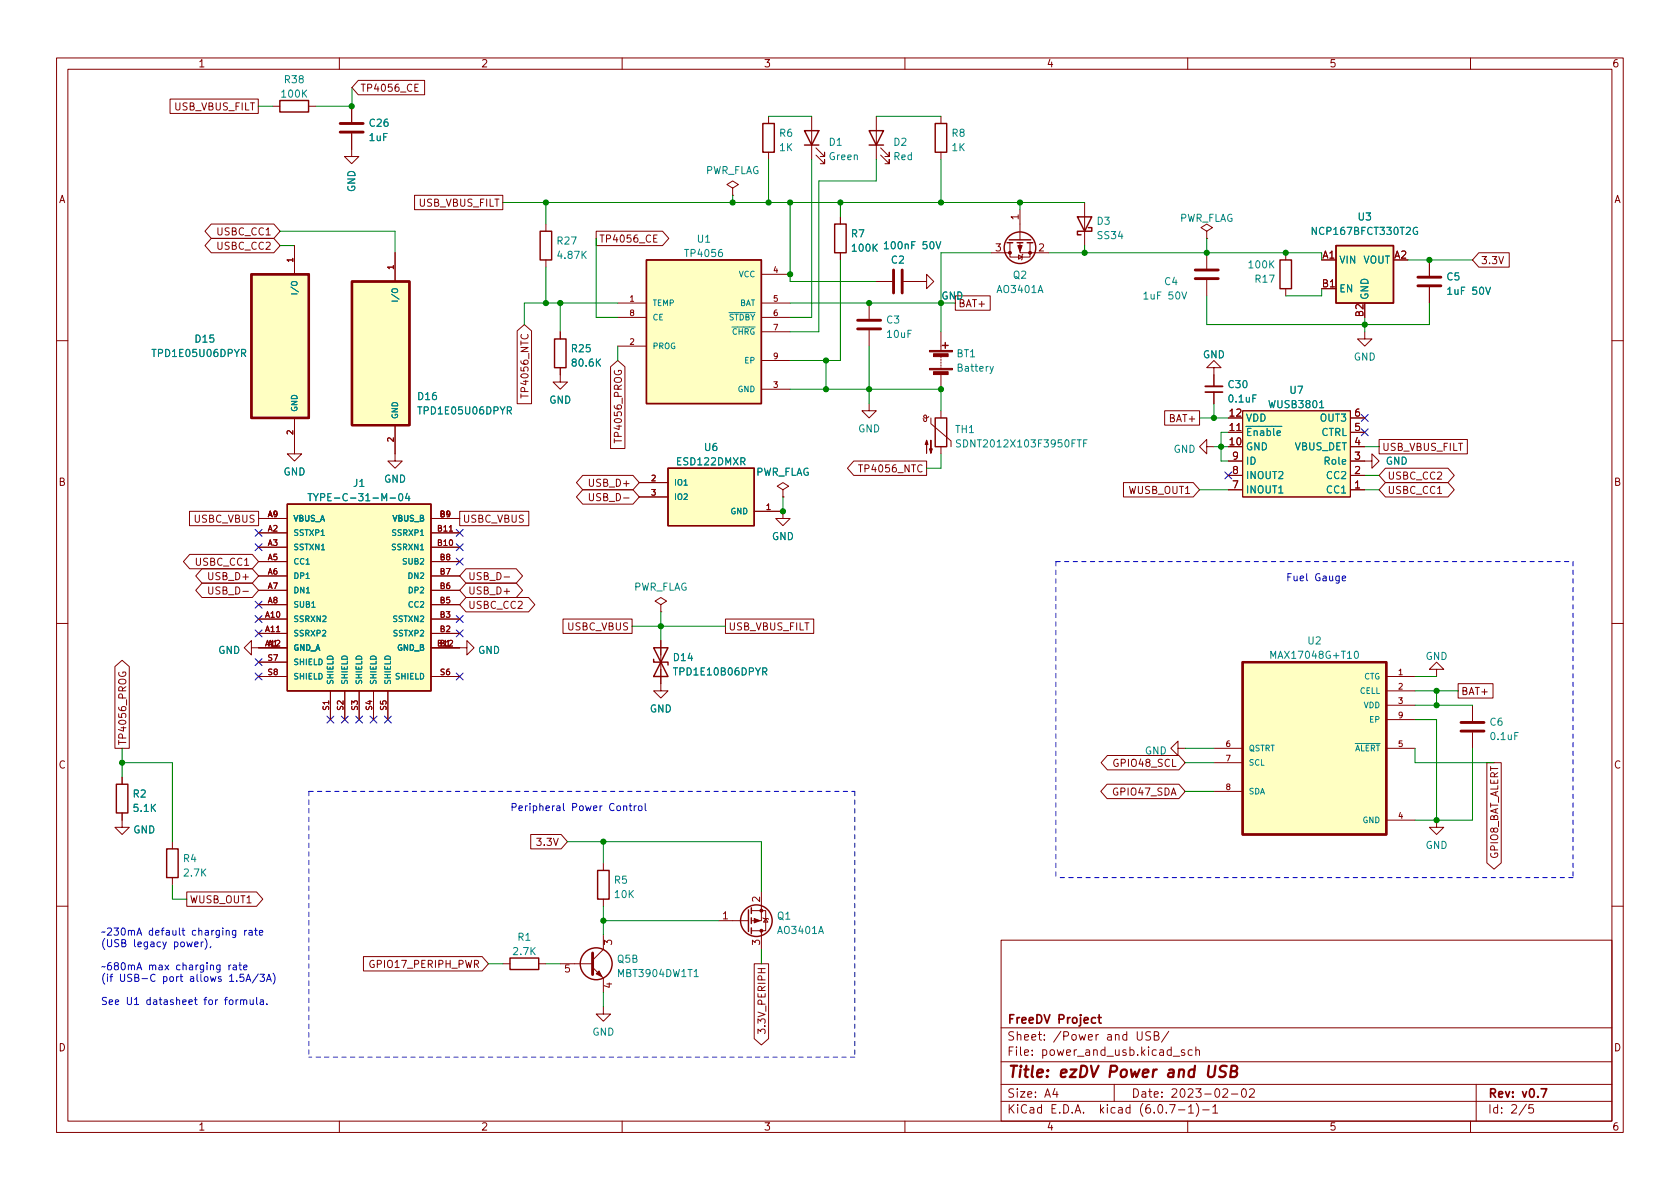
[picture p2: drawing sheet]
<svg xmlns="http://www.w3.org/2000/svg" width="297mm" height="210mm" viewBox="0 0 297 210" stroke-linecap="round" stroke-linejoin="round" font-family="sans-serif">
<g fill="none" stroke="#840000" stroke-width=".18">
<path d="M10 10.2h277v190.1h-277zM12 12.2h273v186.1h-273zM30.1 17.5h15.6v2.6h-15.6zM48.2 18.8h1.3M54.6 18.8h1.2M60 10.2v2M62.2 18.8v2.8M63.3 14.2h11.8v2.6h-11.8l-1.1-1.3zM73.4 15.5h.4M74 14.9h-.6v1.3h.6M110 10.2v2M160 10.2v2"/>
<path d="M210 10.2v2M260 10.2v2M37.4 39.6h11l1.1 1.3-1.1 1.3h-11l-1.2-1.3zM62.2 23.6v4.1h1.2l-1.2 1.2-1.3-1.2h1.3M73.3 34.5h15.6v2.6h-15.6zM96.5 39.6v1.3M129.5 33.3l1.1-.7-1.1-.6-1 .6 1 .7v1.2M129.5 34.5h.1M135.9 20.6v1.2M135.9 26.9v1.3M143.5 20.6v7.6M144.3 27.4l1.5 1.6v-.8v.8h-.8"/>
<path d="M144.3 26.2l1.5 1.5v-.8v.8h-.8M148.6 38.3v1.3M154.9 20.6v7.6M155.7 27.4l1.5 1.6v-.8v.8h-.7M155.7 26.2l1.5 1.5v-.8v.8h-.7M166.4 20.6v1.2M166.4 26.9v1.3M180.3 37.1v5.3M191.8 35.8v7.6M37.4 42.2h11l1.1 1.2-1.1 1.3h-11l-1.2-1.3zM52.1 43.4v5.1M69.8 44.7v5.1"/>
<path d="M91.4 58.5l1.3-1.1 1.3 1.1v12.9h-2.6zM96.5 46v1.2M99.1 58.7v1.2M105.4 40.9h11.7l1.2 1.3-1.2 1.2h-11.7zM109.2 53.6h5.1M109.2 56.1h5.1M115.6 42.2h.4M116.2 41.6h-.6v1.2h.6M134.6 53.6h5.1M134.6 48.5h5.1M134.6 56.1h5.1M134.6 58.7h5.1"/>
<path d="M148.6 44.7v1.3M153.7 53.6v2.8M153.7 58.4v2.8M154.9 49.8h2.8M159.8 49.8h4v-1.3l1.3 1.3-1.3 1.2v-1.2M166.4 58.7v3.3M168.9 52.3h6.2v2.6h-6.2zM175.3 44.7h3.3M178.6 42.9v2.6h3.5v-2.6M180.1 45.1l.6 .4-.6 .3zM180.3 42.9v1.8h5.1M180.8 45l-.1 .1v.7l-.1 .2"/>
<path d="M213.4 40.9l1-.6-1-.7-1.1 .7 1.1 .6v1.3M213.4 42.2h.1M213.4 44.7v2.8M213.4 49.5v2.8M227.3 44.7v1.3M227.3 51v1.3M241.3 58.7v1.2h1.3l-1.3 1.3-1.3-1.3h1.3M252.7 46v2.8M252.7 50.8v2.8M261.5 44.7h5.3v2.5h-5.3l-1.2-1.2zM10 60.2h2M52.1 73.9v6.4h1.2l-1.2 1.2-1.3-1.2h1.3"/>
<path d="M69.8 75.2v6.3h1.3l-1.3 1.3-1.2-1.3h1.2M92.1 69.7v.7M99.1 65v2.6h1.2l-1.2 1.2-1.3-1.2h1.3M107.9 64.9l1.3-1.2 1.3 1.2v14.4h-2.6zM108.6 77.6v.7M109.2 61.2h5.1M134.6 68.8h5.1M134.6 63.7h5.1M153.7 71.4v1.2h1.2l-1.2 1.3-1.3-1.3h1.3M164.2 73.7l-.2 .2h-.4l-.2-.1v-.3l.2-.1 .2 .2v.7l-.1 .2h-.3l-.2-.5M164.6 73.9v1l3.5 3.1v1M166.4 63v.2"/>
<path d="M166.4 63.5v.2M166.4 64v.3M166.4 64.5v.3M166.4 65v.3M166.4 66.3v2.5M166.4 72.6v1.3M166.4 79v1.3M205.9 72.6h6.2v2.6h-6.2zM213.4 79v-1.3l-1.3 1.3 1.3 1.3v-1.3h1.2M214.6 65h1.3l-1.3-1.3-1.2 1.3h1.2v3.3M214.6 69.3v2.1M217.2 76.4h2.5"/>
<path d="M219.7 72.6h19.1v15.3h-19.1zM238.8 76.4h2.5M238.8 79h2.5M238.8 73.9h2.5M243.8 77.7h15.6v2.6h-15.6zM285 60.2h2M33.5 90.4h12.2v2.6h-12.2zM33.5 98h11.1l1.1 1.3-1.1 1.3h-11.1l-1.1-1.3zM45.7 94.2h5.1M45.7 96.8h5.1M45.7 91.7h5.1M45.7 99.3h5.1"/>
<path d="M76.2 94.2h5.1M76.2 96.8h5.1M76.2 91.7h5.1M76.2 99.3h5.1M81.3 90.4h12.2v2.6h-12.2zM103 84.1h8.9l1.1 1.2-1.1 1.3h-8.9l-1.1-1.3zM103 86.6h8.9l1.1 1.3-1.1 1.2h-8.9l-1.1-1.2zM104.2 87.3v1l.2 .2h.3l.2-.2v-1M113 85.3h5.1M113 87.9h5.1M133.3 90.4h5.1v1.3h1.3l-1.3 1.3-1.2-1.3h1.2M138.4 86.6l1-.6-1-.7-1 .7 1 .6v1.3"/>
<path d="M138.4 87.9h.1M150.9 81.5h12.9v2.6h-12.9l-1.1-1.3zM151.8 82.2h.7M198.6 85.3h12.4l1.1 1.3-1.1 1.3h-12.4zM217.2 86.6h2.5M217.2 84.1h2.5M217.2 81.5h2.5M238.8 81.5h3.8v-1.2l1.2 1.2-1.2 1.3v-1.3M238.8 86.6h2.5M238.8 84.1h2.5M245 85.3h11l1.1 1.3-1.1 1.3h-11l-1.2-1.3zM245 82.8h11l1.1 1.3-1.1 1.2h-11l-1.2-1.2z"/>
<path d="M10 110.2h2M20.3 117.9l1.3-1.1 1.3 1.1v14.4h-2.6zM21 118.9a.59 .59 0 0 0 .6 .7 .59 .59 0 0 0 .6-.7l-.5-.1v.3M35.7 103.1h8.9l1.1 1.3-1.1 1.3h-8.9l-1.1-1.3zM35.7 100.6h8.9l1.1 1.2-1.1 1.3h-8.9l-1.1-1.3zM36.9 103.8v1l.2 .3h.3l.2-.3v-1M44.4 114.5v-1.2l-1.2 1.2 1.2 1.3v-1.3h6.4M45.7 119.6h5.1M45.7 109.5h5.1M45.7 112h5.1M45.7 101.8h5.1M45.7 104.4h5.1"/>
<path d="M45.7 106.9h5.1M45.7 117.1h5.1M76.2 114.5h6.3v-1.2l1.3 1.2-1.3 1.3v-1.3M76.2 119.6h5.1M76.2 109.5h5.1M76.2 112h5.1M76.2 101.8h5.1M76.2 104.4h5.1M76.2 106.9h5.1M82.4 105.7h11.1l1.1 1.2-1.1 1.3h-11.1l-1.1-1.3zM82.4 103.1h8.9l1.1 1.3-1.1 1.3h-8.9l-1.1-1.3zM82.4 100.6h8.9l1.1 1.2-1.1 1.3h-8.9l-1.1-1.3z"/>
<path d="M89.1 102h1M99.5 109.5h12.3v2.5h-12.3zM116.8 113.3v8.9h1.3l-1.3 1.2-1.2-1.2h1.2M116.8 106.9l1.1-.6-1.1-.6-1 .6 1 .6v1.3M116.8 108.2h.1M128.3 109.5h15.6v2.5h-15.6zM245.1 119.6h5.1M254 118.4h1.3l-1.3-1.3-1.3 1.3h1.3v1.2M285 110.2h2M21.6 137.4v1.3M58.4 122.2v5M61 122.2v5"/>
<path d="M63.5 122.2v5M66 122.2v5M68.6 122.2v5M195.7 138.7h12.7l1.1 1.2-1.1 1.3h-12.7l-1.1-1.3zM195.8 133.6h12.6l1.1 1.3-1.1 1.2h-12.6l-1.1-1.2zM208.3 132.3v-1.2l-1.3 1.2 1.3 1.3v-1.3h1.2M214.6 132.3h5.1M214.6 134.9h5.1M214.6 139.9h5.1M245.1 122.2h5.1M245.1 124.7h5.1M245.1 132.3h5.1"/>
<path d="M245.1 127.2h5.1M257.8 120.9h6.2v2.5h-6.2zM260.3 124.7v2.8M260.3 129.5v2.8M262.9 134.9h2.5v17.7l-1.2 1.1-1.3-1.1zM21.6 143.8v2.5h1.3l-1.3 1.3-1.3-1.3h1.3M30.5 148.8v1.3M30.5 155.2v1.3M33 157.7h12.4l1.1 1.3-1.1 1.3h-12.4zM93.8 147.6h5.4l1.1 1.2-1.1 1.3h-5.4zM106.7 152.6v1.3M106.7 159v1.3"/>
<path d="M134.6 157.7v5.1h-1.8M245.1 145h5.1M254 145v1.3h1.3l-1.3 1.3-1.3-1.3h1.3M10 160.2h2M64.3 169.2h20.9l1.2 1.2-1.2 1.3h-20.9zM88.9 170.4h1.3M95.2 170.4h1.3M99.1 170.4h5.7M104.8 171.1l1.9 1.9v2.5M106.7 178v1.3h1.2l-1.2 1.3-1.3-1.3h1.3M106.7 165.3v2.6l-1.9 1.9M127 162.8h5.3"/>
<path d="M132.8 161h2.6v3.6h-2.6M133.3 170.4h2.6v13.3l-1.3 1.1-1.3-1.1zM134.6 164.6v3.3M134.9 162.3l.1 .1h.8l.1 .2M135.4 162.4l.4 .7h-.8zM177 166.3h108v32h-108zM285 160.2h2M60 198.3v2M110 198.3v2M134 182.8v-.8l.5 .4 .1-.4h.6l.1 .2-.1 .6M160 198.3v2M177 194.8h108"/>
<path d="M177 191.8h108M177 187.8h108M177 181.8h108M186.5 192.5l-.4 1h1M186.9 193v1M197 191.8v3M201.1 182.4v1.2l.3 .3h.2l.3-.3v-1.2M203.4 182.5l-.5-.1-.3 .3 .1 .4 .7 .3v.4l-.3 .1h-.5M204.1 183.1h.5l.2-.1 .1-.3-.2-.2-.6-.1v1.5h.5l.3-.3a.39 .39 0 0 0-.3-.5M206.6 182.4l-1.2 1.9M206.8 195.3h1l-.7 1.5M207.4 186.8h1.2"/>
<path d="M208.4 196.3h1.1M209.4 185.7l-.3-.1-.2 .2v.3l.5 .1v.4h-.5M210 198.3v2M210.1 195.8l.5-.5v1.5M210.1 196.8h.9M210.8 185.7l-.4-.1-.3 .3v.4l.1 .3h.6M211.4 185.8l.2-.2 .4 .1 .1 .9M211.4 185.1v1.5M211.5 195.1a1.72 1.72 0 0 1 0 2.3M212.6 196.3h1.2M214.4 195.8l.5-.5v1.5M214.4 196.8h.9"/>
<path d="M216.2 192.7l.6-.2 .2 .2 .1 .3-1 1h1M217.7 193.5h1.2M219.7 192.6l.2-.1a.81 .81 0 0 1 .5 .7 .81 .81 0 0 1-.3 .8h-.1a.81 .81 0 0 1-.6-.6 .81 .81 0 0 1 .3-.8zM220.9 192.7l.6-.2 .2 .2 .1 .3-.9 1h.9M260 198.3v2M261 191.8v6.5M269.9 195.3l-1.3 1.9M271.1 195.3h-.7l-.1 .7 .2-.1 .5 .1 .2 .2-.1 .5-.2 .1-.6-.1"/>
</g>
<path d="M213.1 69.3h3.1M194.1 179.9h.6M194.3 179.4v1.3l.4 .2M193.7 180l-.4-.1-.3 .3v.4l.1 .3h.6M272.5 192.5h1l-.7 1.5" fill="none" stroke="#840000" stroke-width=".3"/>
<path d="M213.8 188.5l-.2 1.6 .1 .3a.66 .66 0 0 0 1-.3l.2-1.6M216.9 188.6a.85 .85 0 0 0-1.1 .1 .45 .45 0 0 0 .2 .7l.4 .1a.49 .49 0 0 1 .3 .5 .49 .49 0 0 1-.4 .5l-.8-.1M217.6 189.4l.9-.1a.46 .46 0 0 0 .3-.4 .46 .46 0 0 0-.4-.4h-.6l-.3 2h.8a.53 .53 0 0 0 .4-.5 .53 .53 0 0 0-.4-.6" fill="none" stroke="#840000" stroke-width=".4"/>
<g fill="#ffffc2" stroke="#ffffc2" stroke-width=".18">
<path d="M114.3 46h20.3v25.4h-20.3z"/>
<path d="M62.2 49.8h10.2v25.4h-10.2z"/>
<path d="M219.7 117.1h25.4v30.5h-25.4z"/>
<path d="M50.8 89.1h25.4v33.1h-25.4z"/>
<path d="M118.1 82.8h15.2v10.2h-15.2z"/>
<path d="M44.4 48.5h10.2v25.4h-10.2z"/>
<path d="M219.7 72.6h19.1v15.3h-19.1z"/>
<path d="M236.2 43.4h10.2v10.2h-10.2z"/>
</g>
<g fill="none" stroke="#840000" stroke-width=".25">
<path d="M49.5 17.8h5.1v2h-5.1zM134.9 21.8h2v5.1h-2zM142.2 23.1h2.6l-1.3 2.5zM142.2 25.6h2.6M147.6 39.6h2v5.1h-2zM153.7 23.1h2.5l-1.3 2.5zM153.7 25.6h2.5M165.4 21.8h2v5.1h-2zM190.5 38.3h2.5l-1.2 2.6zM95.5 40.9h2v5.1h-2zM98 59.9h2.1v5.1h-2.1zM114.3 46h20.3v25.4h-20.3z"/>
<path d="M178.1 42.9h1M178.4 42.4h3.8M179.8 42.9h1M181.6 42.9h1M192.4 40.3h.6v.6h-2.5v.6h.6M226.3 46h2v5h-2zM236.2 43.4h10.2v10.2h-10.2zM165.4 73.9h2v5.1h-2zM166.6 61.1h1M167.1 60.6v1M50.8 89.1h25.4v33.1h-25.4zM118.1 82.8h15.2v10.2h-15.2z"/>
<path d="M115.6 116.6v.5h2.5v.5M115.6 114.5h2.5l-2.5 5.1h2.5zM20.6 138.7h2v5.1h-2zM29.5 150.1h2v5.1h-2zM105.7 153.9h2v5.1h-2zM90.2 169.4h5v2h-5zM132.3 160.9v3.8M132.8 160.5v1M132.8 162.3v1M132.8 164.1v1"/>
<circle cx="180.3" cy="43.8" r="2.79"/>
<circle cx="105.4" cy="170.4" r="2.82"/>
<circle cx="133.7" cy="162.8" r="2.79"/>
</g>
<g fill="none" stroke="#840000" stroke-width=".51">
<path d="M60.1 21.8h4.1M60.1 23.4h4.1M151.6 58.2h4.1M151.6 56.6h4.1M158 47.7v4.1M159.5 47.7v4.1M211.3 49.3h4.1M211.3 47.7h4.1M250.7 50.5h4.1M250.7 49h4.1M258.3 129.3h4.1M258.3 127.8h4.1"/>
<path d="M104.8 168.5v3.8"/>
</g>
<g fill="none" stroke="#008484" stroke-width=".18">
<path d="M51.5 52h1M69.3 53.2h1M156.4 43.1l.3-.4v1.3M156.4 44h.7M165.5 42.7l.4 1.3 .4-1.3M250.6 40.3a.59 .59 0 0 0-.7 .5 .59 .59 0 0 0 .7 .6v-.5h-.2M169.8 77.8h-.5l-.1 .1v.4l.5 .2 .1 .3-.2 .2h-.5M175.6 64.8l-.4 1.1-.2 .2M191.6 78.4h.4M192.2 77.8h-.6v1.2M54.5 87.3h.7M54.8 87.3v1.3"/>
<path d="M55.4 87.3l.4 .7 .5-.7M55.8 88v.6M70.6 87.4l.2-.1a.68 .68 0 0 1 .4 .6 .68 .68 0 0 1-.4 .7l-.2-.2-.1-.3zM72 87.2l-.3 .9h.8M72.3 87.7v.9M224.7 116.4v-1.2l.4 .9 .4-.9v1.2M239.6 115.3l.2-.1a.68 .68 0 0 1 .4 .6 .68 .68 0 0 1-.4 .6l-.2-.1-.1-.4zM122.7 172.7h.8"/>
</g>
<path d="M44.4 48.5h10.2v25.4h-10.2zM62.2 49.8h10.2v25.4h-10.2zM219.7 117.1h25.4v30.5h-25.4z" fill="none" stroke="#840000" stroke-width=".41"/>
<g fill="#840000" stroke="#840000" stroke-width=".18">
<path d="M180 43.4h.7l-.4 1z"/>
<path d="M133.3 162.4l1.1 .4-1.1 .4z"/>
<path d="M164.3 65.1h4.1v.3h-4.1z"/>
<path d="M164.3 62h4.1v.2h-4.1z"/>
<path d="M165 65.7h2.6v.5h-2.6z"/>
<path d="M165 62.6h2.6v.5h-2.6z"/>
<path d="M163.8 77.8l.3 .8h-.5l.2-.8v2.3z"/>
<path d="M164.6 77.8v2.3l-.3-.7h.5l-.2 .7z"/>
<path d="M105.4 172.2l.5-.5 .5 1z"/>
<circle cx="182.1" cy="44.7" r=".25"/>
<circle cx="178.6" cy="44.7" r=".25"/>
<circle cx="134.6" cy="161" r=".25"/>
<circle cx="134.6" cy="164.6" r=".25"/>
</g>
<path d="M213.1 68.3h3.1" fill="none" stroke="#840000" stroke-width=".33"/>
<g fill="none" stroke="#0000c2" stroke-width=".18">
<path d="M237.3 102.3l.6-.1v-.3h-.4l-.2 .1 .1 .6h.5M110.3 142.6l.1-.1 .3 .1 .1 .7M111.2 142.5h.5M111.4 142.1v1.1l.3 .1M112.1 142.5v.8M112.5 142.5l-.4 .2M113 142.6l.3-.1 .2 .2v.4l-.2 .2h-.3l-.1-.2zM114.1 142.1v1.1l.2 .1M34.4 167l.6-.1v-.3h-.4l-.2 .1 .1 .7h.5M35.6 166.6v.8M35.9 166.6l-.3 .2M36.2 166a1.46 1.46 0 0 1 0 1.9"/>
<path d="M37.3 167.4l-.2 .2M40.5 170.7v.8M40.8 170.7l-.3 .2M41.3 170.7h.4l.1 .8M41.7 164.5v1.1l-.3 .2-.3-.1M41.7 164.6l-.4-.1-.2 .3 .1 .5h.5M41.8 171h-.4l-.2 .2 .2 .3 .4-.1M42.1 176.8l-.4 .2M42.2 170.7h.5M42.4 170.2v1.1l.3 .2M42.5 176.9l.2-.1 .3 .1 .1 .7M42.5 176.8v.8"/>
<path d="M43.1 171.1l.6-.1-.1-.3h-.3l-.2 .1v.6h.5M43.1 172.3h-.6l-.1 .6 .2-.1h.4l.1 .2v.4l-.2 .1-.5-.1M43.1 177l.2-.2 .3 .1v.7M43.3 164.5v.9M43.5 173.5l.4-1.2 .4 1.2M43.6 164.5l-.3 .3M43.6 173.2h.6M44 164.6h.5l.1 .8M44.2 176.8l.1 .8h.3l.2-.1M44.6 164.8l-.4 .1-.2 .2 .2 .3 .4-.1M44.8 176.8v.8M45 164.5h.5"/>
<path d="M45.2 164.1v1.1l.3 .2M45.4 176.4v1.1l.2 .1M45.7 172.2l-1.1 1.7M45.9 164.9l.6-.1-.1-.2-.4-.1-.1 .2v.6h.5M46 172.3h.8l-.5 .5 .4 .1v.5l-.2 .1-.5-.1M46 176.9h.5l.1 .7M46.6 177.1l-.4 .1-.2 .1 .2 .3h.4M47.1 173.5l.5-1.2 .4 1.2M47.2 177.5v.1M47.2 173.2h.7M48.3 172.1a1.46 1.46 0 0 1 0 1.9"/>
</g>
<path d="M186.7 99.3v55.9M186.7 99.3h91.4M278.1 99.3v55.9M54.6 139.9v47M54.6 139.9h96.5M151.1 139.9v47M278.1 155.2h-91.4M151.1 186.9h-96.5" fill="none" stroke="#0000c2" stroke-width=".18" stroke-dasharray=".8 .8"/>
<g fill="none" stroke="#008400" stroke-width=".18">
<path d="M45.7 18.8h2.5M62.2 15.5v3.3h-6.4M88.9 35.8h102.9M96.5 35.8v3.8M129.5 34.5v1.3M135.9 28.2v7.6M135.9 20.6h7.6M139.7 35.8v14h15.2M143.5 28.2v27.9h-3.8M148.6 35.8v2.5M154.9 28.2v3.8h-10.1v26.7h-5.1M154.9 20.6h11.5"/>
<path d="M166.4 28.2v7.6M180.3 35.8v1.3M49.5 40.9h20.3v3.8M49.5 43.4h2.6M96.5 47.2v6.4M99.1 53.6v5.1M105.4 42.2v13.9h3.8M109.2 53.6h-16.5v3.8M139.7 53.6h26.7M148.6 46v17.7h-8.9M175.3 44.7h-8.9v14M185.4 44.7h48.3"/>
<path d="M191.8 43.4v1.3M213.4 52.3v5.1h39.3v-3.8M213.4 42.2v2.5M233.7 51v1.3h-6.4M241.3 56.1v2.6M248.9 46h11.4M109.2 61.2v2.5M139.7 68.8h26.7v3.8M146 63.7v5.1M153.7 61.2v10.2M212.1 73.9h5.1M214.6 79h2.6"/>
<path d="M214.6 71.4v2.5M217.2 76.4h-1.3v5.1h1.3M241.3 79h2.5M138.4 87.9v2.5M166.4 80.3v2.5h-2.6M212.1 86.6h5.1M241.3 84.1h2.5M241.3 86.6h2.5M111.8 110.7h16.5M116.8 108.2v5.1M250.2 119.6h3.8M21.6 134.9h8.9v13.9"/>
<path d="M21.6 132.3v5.1M209.5 134.9h5.1M209.5 139.9h5.1M209.5 132.3h5.1M250.2 132.3v2.6h14M250.2 127.2h3.8v17.8M250.2 122.2h7.6M250.2 124.7h10.1M254 122.2v2.5M260.3 132.3v12.7h-10.1M30.5 156.5v2.5h2.5M100.3 148.8h34.3v8.9"/>
<path d="M106.7 148.8v3.8M86.4 170.4h2.5M96.5 170.4h2.6M106.7 160.3v5M106.7 175.5v2.5M106.7 162.8h20.3M134.6 167.9v2.5"/>
</g>
<g fill="none" stroke="#000084" stroke-width=".18">
<path d="M240.7 75.8l1.2 1.3M240.7 73.3l1.2 1.2M241.9 75.8l-1.2 1.3M241.9 73.3l-1.2 1.2M45.1 93.6l1.2 1.2M45.1 96.2l1.2 1.2M46.3 93.6l-1.2 1.2M46.3 96.2l-1.2 1.2M80.7 98.7l1.2 1.2M80.7 96.2l1.2 1.2M80.7 93.6l1.2 1.2M81.9 98.7l-1.2 1.2"/>
<path d="M81.9 96.2l-1.2 1.2M81.9 93.6l-1.2 1.2M216.6 83.5l1.2 1.2M217.8 83.5l-1.2 1.2M45.1 106.3l1.2 1.2M45.1 108.9l1.2 1.2M45.1 111.4l1.2 1.2M45.1 116.5l1.2 1.2M45.1 119l1.2 1.2M46.3 108.9l-1.2 1.2M46.3 111.4l-1.2 1.2M46.3 106.3l-1.2 1.2"/>
<path d="M46.3 116.5l-1.2 1.2M46.3 119l-1.2 1.2M80.7 108.9l1.2 1.2M80.7 111.4l1.2 1.2M80.7 119l1.2 1.2M81.9 111.4l-1.2 1.2M81.9 108.9l-1.2 1.2M81.9 119l-1.2 1.2M57.8 126.6l1.2 1.3M59 126.6l-1.2 1.3M60.4 126.6l1.2 1.3M61.6 126.6l-1.2 1.3"/>
<path d="M62.9 126.6l1.2 1.3M64.1 126.6l-1.2 1.3M65.4 126.6l1.2 1.3M66.6 126.6l-1.2 1.3M68 126.6l1.2 1.3M69.2 126.6l-1.2 1.3"/>
</g>
<g fill="#008400" stroke="#008400" stroke-width=".18">
<circle cx="166.4" cy="35.8" r=".46"/>
<circle cx="180.3" cy="35.8" r=".46"/>
<circle cx="191.8" cy="44.7" r=".46"/>
<circle cx="166.4" cy="68.8" r=".46"/>
<circle cx="166.4" cy="53.6" r=".46"/>
<circle cx="254" cy="122.2" r=".46"/>
<circle cx="254" cy="124.7" r=".46"/>
<circle cx="254" cy="145" r=".46"/>
<circle cx="241.3" cy="57.4" r=".46"/>
<circle cx="252.7" cy="46" r=".46"/>
<circle cx="215.9" cy="79" r=".46"/>
<circle cx="227.3" cy="44.7" r=".46"/>
<circle cx="213.4" cy="44.7" r=".46"/>
<circle cx="214.6" cy="73.9" r=".46"/>
<circle cx="135.9" cy="35.8" r=".46"/>
<circle cx="139.7" cy="35.8" r=".46"/>
<circle cx="148.6" cy="35.8" r=".46"/>
<circle cx="139.7" cy="48.5" r=".46"/>
<circle cx="146" cy="68.8" r=".46"/>
<circle cx="153.7" cy="53.6" r=".46"/>
<circle cx="153.7" cy="68.8" r=".46"/>
<circle cx="146" cy="63.7" r=".46"/>
<circle cx="138.4" cy="90.4" r=".46"/>
<circle cx="129.5" cy="35.8" r=".46"/>
<circle cx="96.5" cy="35.8" r=".46"/>
<circle cx="99.1" cy="53.6" r=".46"/>
<circle cx="21.6" cy="134.9" r=".46"/>
<circle cx="116.8" cy="110.7" r=".46"/>
<circle cx="106.7" cy="148.8" r=".46"/>
<circle cx="106.7" cy="162.8" r=".46"/>
<circle cx="96.5" cy="53.6" r=".46"/>
<circle cx="62.2" cy="18.8" r=".46"/>
</g>
<text font-size="2.8" fill="#840000" x="178" y="190.6">Title: ezDV Power and USB</text>
<g font-size="2.1" fill="#840000">
<text x="178" y="184">Sheet: /Power and USB/</text>
<text x="178" y="181">FreeDV Project</text>
<text x="178" y="186.7">File: power_and_usb.kicad_sch</text>
<text x="178" y="196.9">KiCad E.D.A. kicad (6.0.7-1)-1</text>
<text x="178" y="194.1">Size: A4</text>
<text x="200" y="194.1">Date: 2023-02-02</text>
<text x="263" y="194.1">Rev: v0.7</text>
<text x="263" y="196.9">Id: 2/5</text>
</g>
<g font-size="1.8" fill="#840000">
<text x="35" y="11.9">1</text>
<text x="85" y="11.9">2</text>
<text x="135" y="11.9">3</text>
<text x="185" y="11.9">4</text>
<text x="235" y="11.9">5</text>
<text x="285" y="11.9">6</text>
<text x="63.7" y="16.2">TP4056_CE</text>
<text x="30.8" y="19.5">USB_VBUS_FILT</text>
<text x="10.3" y="35.9">A</text>
<text x="285.3" y="35.9">A</text>
<text x="38.6" y="41.6">USBC_CC1</text>
<text x="74.1" y="36.5">USB_VBUS_FILT</text>
<text x="180.1" y="38.8" transform="rotate(-90 180.1 38.8)">1</text>
<text x="38.6" y="44.2">USBC_CC2</text>
<text x="105.9" y="42.9">TP4056_CE</text>
<text x="176" y="44.4">3</text>
<text x="183.7" y="44.4">2</text>
<text x="233.8" y="45.7">A1</text>
<text x="246.5" y="45.7">A2</text>
<text x="261.8" y="46.7">3.3V</text>
<text x="233.8" y="50.8">B1</text>
<text x="169.4" y="54.3">BAT+</text>
<text x="241" y="56" transform="rotate(-90 241 56)">B2</text>
<text x="93.4" y="69.6" transform="rotate(-90 93.4 69.6)">TP4056_NTC</text>
<text x="109.9" y="77.6" transform="rotate(-90 109.9 77.6)">TP4056_PROG</text>
<text x="206.9" y="74.6">BAT+</text>
<text x="217.5" y="76.2">11</text>
<text x="217.5" y="73.7">12</text>
<text x="239.5" y="76.2">5</text>
<text x="239.5" y="73.7">6</text>
<text x="152.5" y="83.5">TP4056_NTC</text>
<text x="217.5" y="78.7">10</text>
<text x="217.9" y="83.8">8</text>
<text x="217.9" y="81.3">9</text>
<text x="239.5" y="83.8">2</text>
<text x="239.5" y="81.3">3</text>
<text x="239.5" y="78.7">4</text>
<text x="244.3" y="79.7">USB_VBUS_FILT</text>
<text x="10.3" y="85.9">B</text>
<text x="104.6" y="86.1">USB_D+</text>
<text x="105" y="88.6">USB_D-</text>
<text x="199.6" y="87.3">WUSB_OUT1</text>
<text x="217.9" y="86.4">7</text>
<text x="239.5" y="86.4">1</text>
<text x="245.3" y="87.3">USBC_CC1</text>
<text x="245.3" y="84.8">USBC_CC2</text>
<text x="285.3" y="85.9">B</text>
<text x="34.3" y="92.4">USBC_VBUS</text>
<text x="81.8" y="92.4">USBC_VBUS</text>
<text x="34.8" y="100">USBC_CC1</text>
<text x="37.3" y="102.6">USB_D+</text>
<text x="37.7" y="105.1">USB_D-</text>
<text x="82.7" y="107.7">USBC_CC2</text>
<text x="82.7" y="105.1">USB_D+</text>
<text x="82.7" y="102.6">USB_D-</text>
<text x="100.4" y="111.5">USBC_VBUS</text>
<text x="128.7" y="111.5">USB_VBUS_FILT</text>
<text x="258.3" y="122.9">BAT+</text>
<text x="22.3" y="131.9" transform="rotate(-90 22.3 131.9)">TP4056_PROG</text>
<text x="10.3" y="135.9">C</text>
<text x="197.2" y="135.6">GPIO48_SCL</text>
<text x="285.3" y="135.9">C</text>
<text x="197" y="140.7">GPIO47_SDA</text>
<text x="95.3" y="149.6">3.3V</text>
<text x="264.9" y="152.2" transform="rotate(-90 264.9 152.2)">GPIO8_BAT_ALERT</text>
<text x="33.5" y="159.7">WUSB_OUT1</text>
<text x="134.4" y="159.5" transform="rotate(-90 134.4 159.5)">2</text>
<text x="108.2" y="167.1" transform="rotate(-90 108.2 167.1)">3</text>
<text x="127.8" y="162.6">1</text>
<text x="134.4" y="167.1" transform="rotate(-90 134.4 167.1)">3</text>
<text x="65.9" y="171.2">GPIO17_PERIPH_PWR</text>
<text x="99.8" y="172">5</text>
<text x="108.2" y="174.7" transform="rotate(-90 108.2 174.7)">4</text>
<text x="10.3" y="185.9">D</text>
<text x="135.3" y="182.1" transform="rotate(-90 135.3 182.1)">3.3V_PERIPH</text>
<text x="285.3" y="185.9">D</text>
<text x="35" y="199.9">1</text>
<text x="85" y="199.9">2</text>
<text x="135" y="199.9">3</text>
<text x="185" y="199.9">4</text>
<text x="235" y="199.9">5</text>
<text x="285" y="199.9">6</text>
</g>
<g font-size="1.8" fill="#008484">
<text x="49.9" y="17.2">100K</text>
<text x="50.4" y="14.7">R38</text>
<text x="65.4" y="22.4">C26</text>
<text x="65.3" y="24.9">1uF</text>
<text x="137.9" y="24.2">R6</text>
<text x="137.9" y="26.7">1K</text>
<text x="146.6" y="25.8">D1</text>
<text x="146.6" y="28.3">Green</text>
<text x="158" y="28.3">Red</text>
<text x="158" y="25.8">D2</text>
<text x="168.3" y="24.2">R8</text>
<text x="168.3" y="26.7">1K</text>
<text x="62.8" y="34" transform="rotate(-90 62.8 34)">GND</text>
<text x="124.6" y="30.8">PWR_FLAG</text>
<text x="150.6" y="42">R7</text>
<text x="194" y="39.7">D3</text>
<text x="208.4" y="39.2">PWR_FLAG</text>
<text x="232.4" y="41.5">NCP167BFCT330T2G</text>
<text x="240.2" y="39">U3</text>
<text x="98.6" y="43.2">R27</text>
<text x="98.8" y="45.8">4.87K</text>
<text x="121.4" y="45.4">TP4056</text>
<text x="123.3" y="42.9">U1</text>
<text x="150.8" y="44.5">100K</text>
<text x="156.9" y="44.1">100nF 50V</text>
<text x="157.6" y="46.6">C2</text>
<text x="194.1" y="42.3">SS34</text>
<text x="220.9" y="47.4">100K</text>
<text x="236.7" y="46.6">VIN</text>
<text x="241" y="46.6">VOUT</text>
<text x="166.4" y="53">GND</text>
<text x="176.4" y="51.8">AO3401A</text>
<text x="179.2" y="49.3">Q2</text>
<text x="202.6" y="53">1uF 50V</text>
<text x="205.9" y="50.4">C4</text>
<text x="222" y="50">R17</text>
<text x="236.7" y="51.7">EN</text>
<text x="241.9" y="53.1" transform="rotate(-90 241.9 53.1)">GND</text>
<text x="255.8" y="49.6">C5</text>
<text x="256.3" y="52.1">1uF 50V</text>
<text x="156.8" y="57.2">C3</text>
<text x="156.9" y="59.7">10uF</text>
<text x="27.3" y="63.1">TPD1E05U06DPYR</text>
<text x="34.6" y="60.6">D15</text>
<text x="101.1" y="62.3">R25</text>
<text x="101.3" y="64.8">80.6K</text>
<text x="169.2" y="63.2">BT1</text>
<text x="169.4" y="65.7">Battery</text>
<text x="212.7" y="63.3">GND</text>
<text x="239.3" y="63.7">GND</text>
<text x="74" y="70.7">D16</text>
<text x="97.1" y="71.4">GND</text>
<text x="217.3" y="68.6">C30</text>
<text x="217.4" y="71.2">0.1uF</text>
<text x="228.1" y="69.6">U7</text>
<text x="74.3" y="73.3">TPD1E05U06DPYR</text>
<text x="151.7" y="76.4">GND</text>
<text x="168.9" y="76.6">TH1</text>
<text x="220.2" y="77.1">~{Enable}</text>
<text x="220.2" y="74.5">VDD</text>
<text x="224.6" y="72.2">WUSB3801</text>
<text x="233.5" y="74.5">OUT3</text>
<text x="233.5" y="77.1">CTRL</text>
<text x="119.8" y="82.3">ESD122DMXR</text>
<text x="124.6" y="79.7">U6</text>
<text x="170.1" y="79.1">SDNT2012X103F3950FTF</text>
<text x="207.5" y="80.1">GND</text>
<text x="220.2" y="79.6">GND</text>
<text x="220.2" y="82.2">ID</text>
<text x="228.8" y="79.6">VBUS_DET</text>
<text x="234.4" y="82.2">Role</text>
<text x="245" y="82.2">GND</text>
<text x="50.1" y="84.1">GND</text>
<text x="56.7" y="88.6">TYPE-C-31-M-04</text>
<text x="62.5" y="86.1">J1</text>
<text x="67.9" y="85.3">GND</text>
<text x="133.5" y="84.1">PWR_FLAG</text>
<text x="220.2" y="87.2">INOUT1</text>
<text x="220.2" y="84.7">INOUT2</text>
<text x="234.7" y="87.2">CC1</text>
<text x="234.7" y="84.7">CC2</text>
<text x="136.5" y="95.5">GND</text>
<text x="111.9" y="104.4">PWR_FLAG</text>
<text x="231.3" y="113.9">U2</text>
<text x="38.6" y="115.6">GND</text>
<text x="84.5" y="115.6">GND</text>
<text x="119.2" y="116.9">D14</text>
<text x="119.5" y="119.4">TPD1E10B06DPYR</text>
<text x="225.3" y="116.5">MAX17048G+T10</text>
<text x="252" y="116.7">GND</text>
<text x="114.9" y="126">GND</text>
<text x="263.5" y="128.3">C6</text>
<text x="263.7" y="130.9">0.1uF</text>
<text x="202.4" y="133.4">GND</text>
<text x="23.6" y="141">R2</text>
<text x="23.7" y="143.6">5.1K</text>
<text x="23.5" y="147.4">GND</text>
<text x="32.4" y="152.4">R4</text>
<text x="32.6" y="155">2.7K</text>
<text x="252" y="150.1">GND</text>
<text x="108.6" y="156.3">R5</text>
<text x="108.8" y="158.8">10K</text>
<text x="91.6" y="166.3">R1</text>
<text x="137.5" y="162.6">Q1</text>
<text x="137.6" y="165.1">AO3401A</text>
<text x="90.8" y="168.9">2.7K</text>
<text x="109.2" y="170.2">Q5B</text>
<text x="109.5" y="172.8">MBT3904DW1T1</text>
<text x="104.7" y="183.1">GND</text>
</g>
<g font-size="1.8" fill="#0000c2">
<text x="227.3" y="102.8">Fuel Gauge</text>
<text x="90.2" y="143.4">Peripheral Power Control</text>
<text x="17.8" y="165.4">~230mA default charging rate</text>
<text x="17.8" y="167.5">(USB legacy power),</text>
<text x="17.8" y="171.6">~680mA max charging rate</text>
<text x="17.8" y="173.6">(if USB-C port allows 1.5A/3A)</text>
<text x="17.8" y="177.7">See U1 datasheet for formula.</text>
</g>
<g font-size="1.4" fill="#840000">
<text x="51.8" y="46.4" transform="rotate(-90 51.8 46.4)">1</text>
<text x="69.6" y="47.6" transform="rotate(-90 69.6 47.6)">1</text>
<text x="111.4" y="53.3">1</text>
<text x="136.8" y="48.3">4</text>
<text x="136.8" y="53.3">5</text>
<text x="111.4" y="55.9">8</text>
<text x="136.8" y="55.9">6</text>
<text x="136.8" y="58.4">7</text>
<text x="111.4" y="61">2</text>
<text x="136.8" y="63.5">9</text>
<text x="136.8" y="68.6">3</text>
<text x="51.8" y="76.8" transform="rotate(-90 51.8 76.8)">2</text>
<text x="69.6" y="78.1" transform="rotate(-90 69.6 78.1)">2</text>
<text x="115.2" y="85.1">2</text>
<text x="115.2" y="87.6">3</text>
<text x="47.4" y="94">A2</text>
<text x="47.4" y="91.4">A4</text>
<text x="77.4" y="94">B11</text>
<text x="77.8" y="91.4">B4</text>
<text x="135.5" y="90.2">1</text>
<text x="47.4" y="96.5">A3</text>
<text x="47.4" y="99.1">A5</text>
<text x="47.4" y="101.6">A6</text>
<text x="77.4" y="96.5">B10</text>
<text x="77.8" y="101.6">B7</text>
<text x="77.8" y="99.1">B8</text>
<text x="47.4" y="104.1">A7</text>
<text x="47.4" y="106.7">A8</text>
<text x="77.8" y="106.7">B5</text>
<text x="77.8" y="104.1">B6</text>
<text x="47" y="109.2">A10</text>
<text x="47" y="111.8">A11</text>
<text x="77.8" y="111.8">B2</text>
<text x="77.8" y="109.2">B3</text>
<text x="47" y="114.3">A12</text>
<text x="47.4" y="114.3">A1</text>
<text x="47.4" y="116.8">S7</text>
<text x="47.4" y="119.4">S8</text>
<text x="77.4" y="114.3">B12</text>
<text x="77.8" y="114.3">B1</text>
<text x="77.9" y="119.4">S6</text>
<text x="247.3" y="119.4">1</text>
<text x="58.2" y="125.6" transform="rotate(-90 58.2 125.6)">S1</text>
<text x="60.7" y="125.6" transform="rotate(-90 60.7 125.6)">S2</text>
<text x="63.2" y="125.6" transform="rotate(-90 63.2 125.6)">S3</text>
<text x="65.8" y="125.6" transform="rotate(-90 65.8 125.6)">S4</text>
<text x="68.3" y="125.6" transform="rotate(-90 68.3 125.6)">S5</text>
<text x="247.3" y="121.9">2</text>
<text x="247.3" y="124.5">3</text>
<text x="247.3" y="127">9</text>
<text x="216.8" y="132.1">6</text>
<text x="216.8" y="134.6">7</text>
<text x="247.3" y="132.1">5</text>
<text x="216.8" y="139.7">8</text>
<text x="247.3" y="144.8">4</text>
</g>
<g font-size="1.4" fill="#008484">
<text x="52.6" y="51.4" transform="rotate(-90 52.6 51.4)">I/O</text>
<text x="70.4" y="52.7" transform="rotate(-90 70.4 52.7)">I/O</text>
<text x="130.6" y="49">VCC</text>
<text x="115.3" y="54.1">TEMP</text>
<text x="115.3" y="56.6">CE</text>
<text x="127.7" y="56.6">~{STDBY}</text>
<text x="128.3" y="59.2">~{CHRG}</text>
<text x="130.7" y="54.1">BAT</text>
<text x="115.3" y="61.7">PROG</text>
<text x="131.7" y="64.3">EP</text>
<text x="130.5" y="69.3">GND</text>
<text x="52.6" y="72.9" transform="rotate(-90 52.6 72.9)">GND</text>
<text x="70.4" y="74.2" transform="rotate(-90 70.4 74.2)">GND</text>
<text x="119.1" y="85.8">IO1</text>
<text x="119.1" y="88.4">IO2</text>
<text x="51.8" y="94.7">SSTXP1</text>
<text x="51.8" y="92.2">VBUS_A</text>
<text x="69.4" y="92.2">VBUS_B</text>
<text x="69.6" y="94.7">SSRXP1</text>
<text x="129.2" y="90.9">GND</text>
<text x="51.8" y="97.3">SSTXN1</text>
<text x="51.8" y="99.8">CC1</text>
<text x="69.5" y="97.3">SSRXN1</text>
<text x="71.4" y="99.8">SUB2</text>
<text x="51.8" y="102.4">DP1</text>
<text x="51.8" y="104.9">DN1</text>
<text x="51.8" y="107.4">SUB1</text>
<text x="72.4" y="107.4">CC2</text>
<text x="72.4" y="102.4">DN2</text>
<text x="72.4" y="104.9">DP2</text>
<text x="51.8" y="110">SSRXN2</text>
<text x="51.8" y="112.5">SSRXP2</text>
<text x="69.7" y="110">SSTXN2</text>
<text x="69.8" y="112.5">SSTXP2</text>
<text x="51.8" y="115.1">GND_A</text>
<text x="51.8" y="117.6">SHIELD</text>
<text x="70.2" y="115.1">GND_B</text>
<text x="51.8" y="120.1">SHIELD</text>
<text x="58.9" y="121.2" transform="rotate(-90 58.9 121.2)">SHIELD</text>
<text x="61.5" y="121.2" transform="rotate(-90 61.5 121.2)">SHIELD</text>
<text x="64" y="121.2" transform="rotate(-90 64 121.2)">SHIELD</text>
<text x="66.5" y="121.2" transform="rotate(-90 66.5 121.2)">SHIELD</text>
<text x="69.1" y="121.2" transform="rotate(-90 69.1 121.2)">SHIELD</text>
<text x="70" y="120.1">SHIELD</text>
<text x="240.4" y="122.7">CELL</text>
<text x="241.1" y="120.1">CTG</text>
<text x="241.1" y="125.2">VDD</text>
<text x="242.2" y="127.8">EP</text>
<text x="220.7" y="132.8">QSTRT</text>
<text x="220.7" y="135.4">SCL</text>
<text x="238.3" y="132.8">~{ALERT}</text>
<text x="220.7" y="140.5">SDA</text>
<text x="240.9" y="145.5">GND</text>
</g>
</svg>
